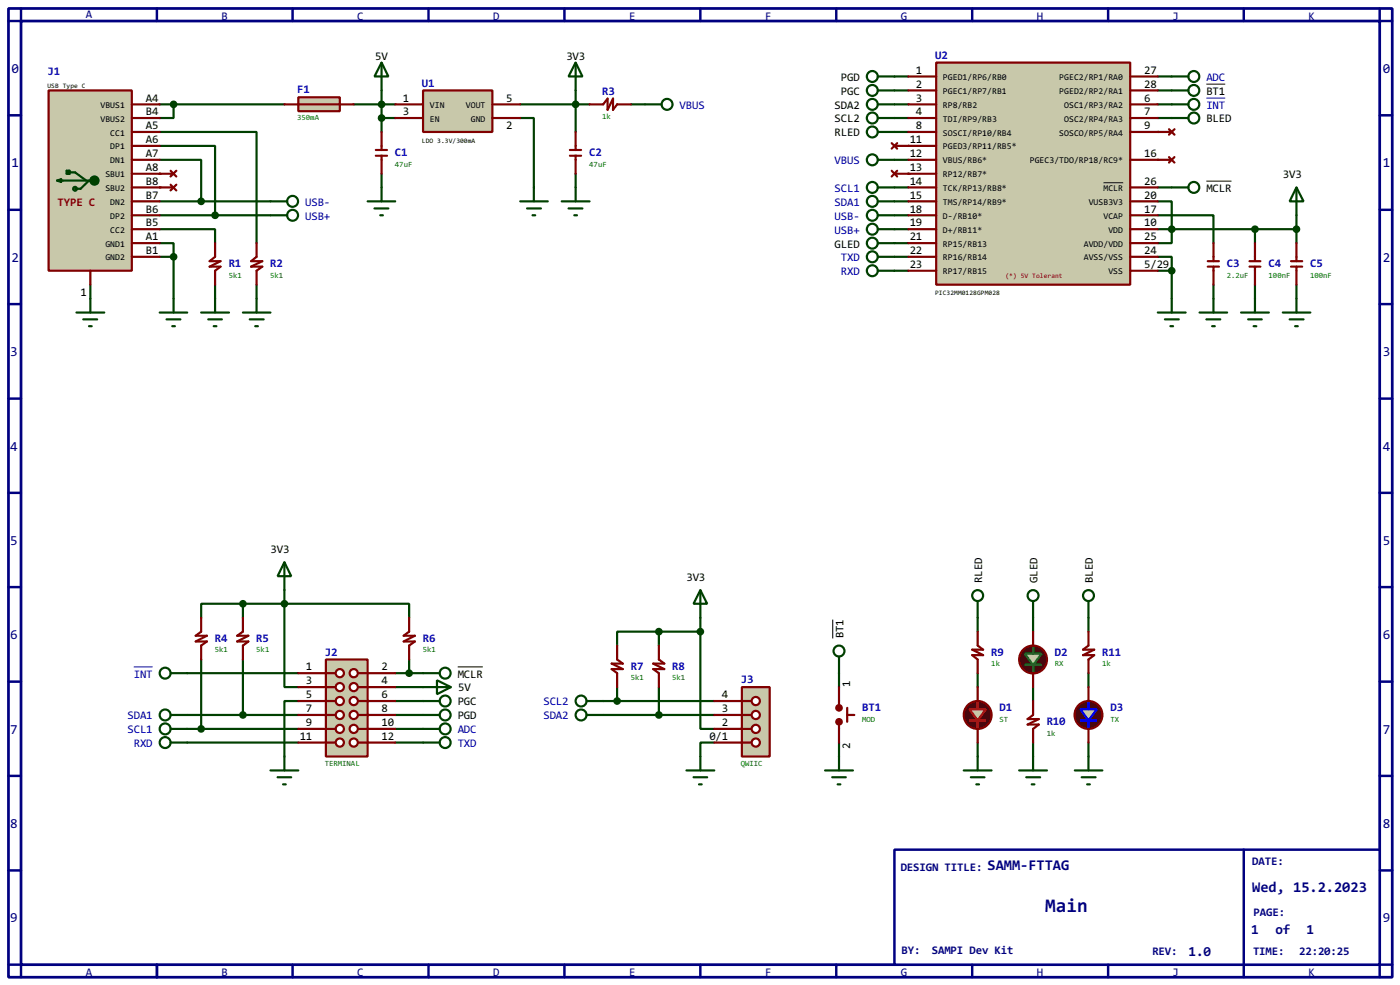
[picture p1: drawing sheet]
<svg xmlns="http://www.w3.org/2000/svg" width="256mm" height="180mm" viewBox="0 0 256 180" stroke-linecap="round" stroke-linejoin="round" font-family="sans-serif">
<path d="M1.6 1.6h253.5v177.3h-253.5zM3.9 3.9h248.9v172.7h-248.9z" fill="none" stroke="#000080" stroke-width=".5"/>
<path d="M3.9 1.6v2.3h-2.3M28.8 1.6v2.3" fill="none" stroke="#000080" stroke-width=".45"/>
<path d="M163.9 155.5h88.9v21.1h-88.9z" fill="#fff" stroke="#000080" stroke-width=".45"/>
<g fill="none" stroke="#000080" stroke-width=".45">
<path d="M53.6 1.6v2.3M78.5 1.6v2.3M103.4 1.6v2.3M128.3 1.6v2.3M153.2 1.6v2.3M178.1 1.6v2.3M203 1.6v2.3M227.9 1.6v2.3M252.8 1.6v2.3h2.3M1.6 21.1h2.3M1.6 38.4h2.3M252.8 21.1h2.3"/>
<path d="M252.8 38.4h2.3M1.6 55.7h2.3M252.8 55.7h2.3M1.6 73h2.3M252.8 73h2.3M1.6 90.2h2.3M252.8 90.2h2.3M1.6 107.5h2.3M252.8 107.5h2.3M1.6 124.8h2.3M252.8 124.8h2.3M1.6 142h2.3"/>
<path d="M1.6 159.3h2.3M227.9 155.5v23.4M252.8 142h2.3M252.8 159.3h2.3M1.6 176.6h2.3v2.3M28.8 176.6v2.3M53.6 176.6v2.3M78.5 176.6v2.3M103.4 176.6v2.3M128.3 176.6v2.3M153.2 176.6v2.3M178.1 176.6v2.3"/>
<path d="M203 176.6v2.3M255.1 176.6h-2.3v2.3"/>
</g>
<path d="M29.3 24.2h17.7v20.3" fill="none" stroke="#004000" stroke-width=".4"/>
<circle cx="29.3" cy="31.8" r=".2" fill="#004000"/>
<path d="M29.3 42h10.1v2.5" fill="none" stroke="#004000" stroke-width=".4"/>
<circle cx="29.3" cy="34.3" r=".2" fill="#004000"/>
<g fill="none" stroke="#004000" stroke-width=".4">
<path d="M29.3 19.1h22.8M31.8 19.1v2.5h-2.5M95.3 19.1h10.2M105.5 16.6v7.6M163.9 19.1h2.5M163.9 14h2.5M163.9 16.6h2.5M212.1 19.1h2.6M29.3 26.7h10.1v12.7M29.3 29.3h7.6v7.6M29.3 39.4h20.3M29.3 36.9h20.3"/>
<path d="M69.9 31.8v2.5M72.4 21.6h-2.5v2.6M95.3 21.6h2.5v12.7M105.5 31.8v2.5M163.9 21.6h2.5M163.9 24.2h2.5M212.1 21.6h2.6M237.5 39.4v5.1M16.6 52.1v2.6M29.3 44.5h2.5v2.5M29.3 47h2.5M31.8 47v7.7"/>
<path d="M39.4 52.1v2.6M47 52.1v2.6M212.1 49.6h2.6v5.1M214.7 42h22.8M222.3 52.1v2.6M229.9 42v2.5M229.9 52.1v2.6M237.5 52.1v2.6M52.1 110.5v15.3h2.6M52.1 110.5h22.9v2.6M52.1 108v2.5M120.7 115.6h-7.6v2.6"/>
<path d="M120.7 115.6v2.6M120.7 115.6h7.6M128.3 115.6v17.8h2.6M128.3 113.1v2.5M179.1 113.1v2.5M189.3 113.1v2.5M199.4 113.1v2.5M34.3 123.2h20.4M34.3 135.9h20.4M54.7 128.3h-2.6v10.2M72.4 128.3h5.1M72.4 130.9h5.1"/>
<path d="M72.4 123.2h5.1M72.4 133.4h5.1M72.4 135.9h5.1M72.4 125.8h5.1M75 120.7v2.5M110.5 128.3h20.4M110.5 130.9h20.4M113.1 125.8v2.5M120.7 125.8v5.1M130.9 135.9h-2.6v2.6M153.7 123.2v2.6M153.7 135.9v2.6"/>
<path d="M179.1 123.2v2.6M179.1 135.9v2.6M189.3 125.8v2.5M189.3 135.9v2.6M199.4 123.2v2.6M199.4 135.9v2.6"/>
</g>
<circle cx="212.1" cy="24.2" r=".2" fill="#004000"/>
<path d="M212.1 42h2.6" fill="none" stroke="#004000" stroke-width=".4"/>
<circle cx="166.4" cy="26.7" r=".2" fill="#004000"/>
<path d="M163.9 29.3h2.5M163.9 34.3h2.5M163.9 36.9h2.5" fill="none" stroke="#004000" stroke-width=".4"/>
<circle cx="212.1" cy="29.3" r=".2" fill="#004000"/>
<g fill="none" stroke="#004000" stroke-width=".4">
<path d="M64.8 19.1h7.6M69.9 16.6v5M105.5 19.1h2.5M115.6 19.1h2.6M212.1 14h2.6M212.1 16.6h2.6M163.9 39.4h2.5M212.1 39.4h10.2v5.1M212.1 36.9h2.6v7.6h-2.6M212.1 34.3h2.6M163.9 42h2.5M163.9 44.5h2.5"/>
<path d="M163.9 47h2.5M163.9 49.6h2.5M212.1 47h2.6v2.6M44.5 110.5h-7.6v2.6M44.5 110.5h7.6M44.5 110.5v2.6M34.3 133.4h20.4M34.3 130.9h20.4M36.9 120.7v12.7M44.5 120.7v10.2"/>
</g>
<circle cx="166.4" cy="31.8" r=".2" fill="#004000"/>
<g fill="none" stroke="#004000" stroke-width=".4">
<path d="M69.9 11.5l1.3 2.5h-2.6zM69.9 11.5v5.1M49.6 36.9h3M49.6 39.4h3"/>
<circle cx="53.6" cy="36.9" r="1"/>
<circle cx="53.6" cy="39.4" r="1"/>
</g>
<path d="M29.3 31.8h2.5M29.3 34.3h2.5M31.3 31.3l1 1M31.3 33.8l1 1.1M32.3 31.3l-1 1M32.3 33.8l-1 1.1M39.4 44.5v2.5l-1 .8h2l-2 1h2l-1 .8v2.5M47 44.5v2.5l-1 .8h2.1l-2.1 1h2.1l-1.1 .8v2.5" fill="none" stroke="#800000" stroke-width=".4"/>
<path d="M8.9 16.6h15.3v33h-15.3z" fill="#c8c8aa" stroke="#800000" stroke-width=".4"/>
<g fill="none" stroke="#004000" stroke-width=".4">
<path d="M105.5 11.5l1.2 2.5h-2.5zM105.5 11.5v5.1M10.5 33.1l.7-.3v.5zM11.2 33.1h6.1M12.2 31.3h.6v.5h-.6zM12.5 31.3v.5M12.8 31.6h1l2 1.5M16.3 33.1l-1.5 1.5h-1M67.4 36.9h5M68.6 38.2h2.6M69.7 39.4h.5M69.9 34.3v2.6"/>
<path d="M95.3 36.9h5.1M96.6 38.2h2.5M97.6 39.4h.5M97.8 34.3v2.6M102.9 36.9h5.1M104.2 38.2h2.5M105.2 39.4h.5M105.5 34.3v2.6M14 57.2h5.1M15.3 58.5h2.5M16.3 59.7h.5M16.6 54.7v2.5"/>
<path d="M29.3 57.2h5M30.5 58.5h2.6M31.6 59.7h.5M31.8 54.7v2.5M36.9 57.2h5.1M38.2 58.5h2.5M39.2 59.7h.5M39.4 54.7v2.5M44.5 57.2h5.1M45.8 58.5h2.5M46.8 59.7h.5M47 54.7v2.5"/>
<circle cx="13.7" cy="34.6" r=".35"/>
<circle cx="17.3" cy="33.1" r=".75"/>
<circle cx="17.3" cy="33.1" r=".5"/>
<circle cx="17.3" cy="33.1" r=".25"/>
</g>
<g fill="none" stroke="#800000" stroke-width=".4">
<path d="M24.2 19.1h5.1M24.2 24.2h5.1M24.2 26.7h5.1M24.2 29.3h5.1M24.2 31.8h5.1M24.2 21.6h5.1M24.2 39.4h5.1M24.2 36.9h5.1M24.2 34.3h5.1M16.6 49.6v2.5M24.2 44.5h5.1M24.2 47h5.1"/>
<path d="M24.2 42h5.1"/>
</g>
<g fill="#004000" stroke="#004000" stroke-width=".4">
<circle cx="31.8" cy="47" r=".5"/>
<circle cx="31.8" cy="19.1" r=".5"/>
<circle cx="39.4" cy="39.4" r=".5"/>
<circle cx="36.8" cy="36.9" r=".5"/>
</g>
<path d="M54.7 17.8h7.6v2.6h-7.6z" fill-rule="evenodd" fill="#c8c8aa" stroke="#800000" stroke-width=".4"/>
<path d="M52.1 19.1h12.7M36.9 113.1v2.5l-1 .8h2l-2 1h2l-1 .8v2.5M44.5 113.1v2.5l-1 .8h2l-2 1h2l-1 .8v2.5M75 113.1v2.5l-1 .8h2l-2 1h2l-1 .8v2.5M113.1 118.2v2.5l1 .8h-2l2 1h-2l1 .7v2.6M120.7 118.2v2.5l1 .8h-2l2 1h-2l1 .7v2.6M153.7 125.8v3.8M153.7 132.1v3.8M155.2 129.6v2.5M155.2 130.9h1.3" fill="none" stroke="#800000" stroke-width=".4"/>
<g fill="none" stroke="#004000" stroke-width=".4">
<path d="M31.3 123.2h3M31.3 135.9h3M31.3 130.9h3M31.3 133.4h3M52.1 138.5v2.5M77.5 123.2h3.1M77.5 135.9h3.1M77.5 130.9h3.1M77.5 133.4h3.1M77.5 128.3h3.1M107.5 130.9h3M107.5 128.3h3"/>
<path d="M153.7 120.2v3M153.7 138.5v2.5M49.6 141h5.1M50.9 142.3h2.5M51.9 143.6h.5M151.2 141h5.1M152.5 142.3h2.5M153.5 143.6h.5"/>
<circle cx="153.7" cy="119.2" r="1"/>
<circle cx="30.2" cy="123.2" r="1"/>
<circle cx="30.2" cy="135.9" r="1"/>
<circle cx="30.2" cy="133.4" r="1"/>
<circle cx="30.2" cy="130.9" r="1"/>
<circle cx="81.5" cy="128.3" r="1"/>
<circle cx="81.5" cy="133.4" r="1"/>
<circle cx="81.5" cy="130.9" r="1"/>
<circle cx="81.5" cy="135.9" r="1"/>
<circle cx="81.5" cy="123.2" r="1"/>
<circle cx="106.4" cy="128.3" r="1"/>
<circle cx="106.4" cy="130.9" r="1"/>
</g>
<path d="M24.5 122.1h3.5" fill="none" stroke="#0000c0" stroke-width=".18"/>
<g fill="#800000" stroke="#800000" stroke-width=".4">
<circle cx="153.7" cy="129.6" r=".5"/>
<circle cx="153.7" cy="132.1" r=".5"/>
</g>
<path d="M152.6 113.4v3.5M83.9 122.1h4.6" fill="none" stroke="#000" stroke-width=".18"/>
<path d="M135.9 125.8h5.1v12.7h-5.1z" fill="#c8c8aa" stroke="#800000" stroke-width=".4"/>
<path d="M135.9 135.9h1.8" fill="none" stroke="#800000" stroke-width=".4"/>
<circle cx="138.4" cy="135.9" r=".75" fill="#feffff" stroke="#800000" stroke-width=".4"/>
<path d="M135.9 133.4h1.8" fill="none" stroke="#800000" stroke-width=".4"/>
<circle cx="138.4" cy="133.4" r=".75" fill="#feffff" stroke="#800000" stroke-width=".4"/>
<path d="M135.9 130.9h1.8" fill="none" stroke="#800000" stroke-width=".4"/>
<circle cx="138.4" cy="130.9" r=".75" fill="#feffff" stroke="#800000" stroke-width=".4"/>
<path d="M135.9 128.3h1.8" fill="none" stroke="#800000" stroke-width=".4"/>
<circle cx="138.4" cy="128.3" r=".75" fill="#feffff" stroke="#800000" stroke-width=".4"/>
<g fill="none" stroke="#800000" stroke-width=".4">
<path d="M221.3 47.8h2M221.3 48.8h2M222.3 44.5v3.3M222.3 48.8v3.3M228.9 47.8h2M228.9 48.8h2M229.9 44.5v3.3M229.9 48.8v3.3M236.5 47.8h2.1M236.5 48.8h2.1M237.5 44.5v3.3M237.5 48.8v3.3"/>
<path d="M130.9 135.9h5M130.9 133.4h5M130.9 130.9h5M130.9 128.3h5"/>
</g>
<g fill="#004000" stroke="#004000" stroke-width=".4">
<circle cx="113" cy="128.3" r=".5"/>
<circle cx="120.7" cy="130.9" r=".5"/>
<circle cx="120.7" cy="115.6" r=".5"/>
<circle cx="128.3" cy="115.6" r=".5"/>
<circle cx="214.6" cy="49.6" r=".5"/>
<circle cx="214.6" cy="42" r=".5"/>
<circle cx="237.5" cy="42" r=".5"/>
<circle cx="229.9" cy="42" r=".5"/>
</g>
<g fill="none" stroke="#004000" stroke-width=".4">
<path d="M160.8 16.6h3.1M160.8 19.1h3.1M160.8 14h3.1M214.7 16.6h3M214.7 19.1h3M214.7 14h3M160.8 39.4h3.1M160.8 29.3h3.1M160.8 36.9h3.1M160.8 34.3h3.1M160.8 21.6h3.1M214.7 34.3h3"/>
<path d="M237.5 34.3l1.3 2.6h-2.5zM237.5 34.3v5.1M160.8 42h3.1M160.8 47h3.1M160.8 49.6h3.1M212.1 57.2h5.1M213.4 58.5h2.6M214.4 59.7h.5M214.7 54.7v2.5M219.8 57.2h5M221 58.5h2.6M222.1 59.7h.5"/>
<path d="M222.3 54.7v2.5M227.4 57.2h5.1M228.7 58.5h2.5M229.7 59.7h.5M229.9 54.7v2.5M235 57.2h5.1M236.3 58.5h2.5M237.3 59.7h.5M237.5 54.7v2.5M52.1 102.9l1.3 2.6h-2.5zM52.1 102.9v5.1M128.3 108l1.3 2.5h-2.5z"/>
<path d="M128.3 108v5.1M128.3 138.5v2.5M179.1 138.5v2.5M189.3 138.5v2.5M199.4 138.5v2.5M125.8 141h5.1M127.1 142.3h2.5M128.1 143.6h.5M176.6 141h5.1M177.9 142.3h2.5M178.9 143.6h.5M186.7 141h5.1"/>
<path d="M188 142.3h2.6M189 143.6h.5M196.9 141h5.1M198.2 142.3h2.5M199.2 143.6h.5"/>
<circle cx="159.8" cy="14" r="1"/>
<circle cx="159.8" cy="16.6" r="1"/>
<circle cx="159.8" cy="19.1" r="1"/>
<circle cx="218.7" cy="14" r="1"/>
<circle cx="218.7" cy="16.6" r="1"/>
<circle cx="218.7" cy="19.1" r="1"/>
<circle cx="159.8" cy="39.4" r="1"/>
<circle cx="159.8" cy="29.3" r="1"/>
<circle cx="159.8" cy="36.9" r="1"/>
<circle cx="159.8" cy="34.3" r="1"/>
<circle cx="159.8" cy="21.6" r="1"/>
<circle cx="218.7" cy="34.3" r="1"/>
<circle cx="159.8" cy="49.6" r="1"/>
<circle cx="159.8" cy="42" r="1"/>
<circle cx="159.8" cy="47" r="1"/>
</g>
<path d="M221 15.4h3.5M221 33.2h4.6" fill="none" stroke="#000" stroke-width=".18"/>
<path d="M221 18h3.5" fill="none" stroke="#0000c0" stroke-width=".18"/>
<circle cx="179.1" cy="130.9" r="2.55" fill="#400000" stroke="#800000" stroke-width=".4"/>
<path d="M177.6 129.8h1.5v-1.2v1.2h1.5l-1.5 2.1h1.5h-3h1.5v1.3v-1.3z" fill-rule="evenodd" fill="#c8c8aa" stroke="#f00" stroke-width=".4"/>
<path d="M179.1 125.8v2.5M179.1 133.4v2.5" fill="none" stroke="#800000" stroke-width=".4"/>
<circle cx="189.2" cy="120.7" r="2.55" fill="#400000" stroke="#800000" stroke-width=".4"/>
<path d="M187.8 119.7h1.5v-1.3v1.3h1.5l-1.5 2h1.5h-3h1.5v1.3v-1.3z" fill-rule="evenodd" fill="#c8c8aa" stroke="#00c000" stroke-width=".4"/>
<path d="M189.3 115.6v2.6M189.3 123.2v2.6" fill="none" stroke="#800000" stroke-width=".4"/>
<circle cx="199.4" cy="130.9" r="2.55" fill="#400000" stroke="#800000" stroke-width=".4"/>
<path d="M197.9 129.8h1.5v-1.2v1.2h1.6l-1.6 2.1h1.6h-3.1h1.5v1.3v-1.3z" fill-rule="evenodd" fill="#c8c8aa" stroke="#00f" stroke-width=".4"/>
<path d="M179.1 115.6v2.6l1 .7h-2l2 1h-2l1 .8v2.5M199.4 115.6v2.6l-1 .7h2.1l-2.1 1h2.1l-1.1 .8v2.5M189.3 128.3v2.6l-1 .7h2l-2 1h2l-1 .8v2.5M199.4 125.8v2.5M199.4 133.4v2.5" fill="none" stroke="#800000" stroke-width=".4"/>
<g fill="none" stroke="#004000" stroke-width=".4">
<path d="M160.8 24.2h3.1M214.7 21.6h3M160.8 44.5h3.1M179.1 110v3.1M189.3 110v3.1M199.4 110v3.1"/>
<circle cx="159.8" cy="24.2" r="1"/>
<circle cx="218.7" cy="21.6" r="1"/>
<circle cx="159.8" cy="44.5" r="1"/>
<circle cx="179.1" cy="109" r="1"/>
<circle cx="189.2" cy="109" r="1"/>
<circle cx="199.4" cy="109" r="1"/>
</g>
<path d="M59.7 120.7h7.7v17.8h-7.7z" fill="#c8c8aa" stroke="#800000" stroke-width=".4"/>
<path d="M59.7 123.2h1.8" fill="none" stroke="#800000" stroke-width=".4"/>
<circle cx="62.2" cy="123.2" r=".75" fill="#feffff" stroke="#800000" stroke-width=".4"/>
<path d="M59.7 125.8h1.8" fill="none" stroke="#800000" stroke-width=".4"/>
<circle cx="62.2" cy="125.8" r=".75" fill="#feffff" stroke="#800000" stroke-width=".4"/>
<path d="M59.7 128.3h1.8" fill="none" stroke="#800000" stroke-width=".4"/>
<circle cx="62.2" cy="128.3" r=".75" fill="#feffff" stroke="#800000" stroke-width=".4"/>
<path d="M59.7 130.9h1.8" fill="none" stroke="#800000" stroke-width=".4"/>
<circle cx="62.2" cy="130.9" r=".75" fill="#feffff" stroke="#800000" stroke-width=".4"/>
<path d="M65.6 123.2h1.8" fill="none" stroke="#800000" stroke-width=".4"/>
<circle cx="64.8" cy="123.2" r=".75" fill="#feffff" stroke="#800000" stroke-width=".4"/>
<path d="M65.6 125.8h1.8" fill="none" stroke="#800000" stroke-width=".4"/>
<circle cx="64.8" cy="125.8" r=".75" fill="#feffff" stroke="#800000" stroke-width=".4"/>
<path d="M65.6 128.3h1.8" fill="none" stroke="#800000" stroke-width=".4"/>
<circle cx="64.8" cy="128.3" r=".75" fill="#feffff" stroke="#800000" stroke-width=".4"/>
<path d="M65.6 130.9h1.8" fill="none" stroke="#800000" stroke-width=".4"/>
<circle cx="64.8" cy="130.9" r=".75" fill="#feffff" stroke="#800000" stroke-width=".4"/>
<path d="M59.7 133.4h1.8" fill="none" stroke="#800000" stroke-width=".4"/>
<circle cx="62.2" cy="133.4" r=".75" fill="#feffff" stroke="#800000" stroke-width=".4"/>
<path d="M59.7 135.9h1.8" fill="none" stroke="#800000" stroke-width=".4"/>
<circle cx="62.2" cy="135.9" r=".75" fill="#feffff" stroke="#800000" stroke-width=".4"/>
<path d="M65.6 133.4h1.8" fill="none" stroke="#800000" stroke-width=".4"/>
<circle cx="64.8" cy="133.4" r=".75" fill="#feffff" stroke="#800000" stroke-width=".4"/>
<path d="M65.6 135.9h1.8" fill="none" stroke="#800000" stroke-width=".4"/>
<circle cx="64.8" cy="135.9" r=".75" fill="#feffff" stroke="#800000" stroke-width=".4"/>
<path d="M54.7 123.2h5M54.7 125.8h5M54.7 130.9h5M54.7 128.3h5M54.7 133.4h5M54.7 135.9h5M67.4 123.2h5M67.4 125.8h5M67.4 130.9h5M67.4 128.3h5M67.4 133.4h5M67.4 135.9h5" fill="none" stroke="#800000" stroke-width=".4"/>
<g fill="#004000" stroke="#004000" stroke-width=".4">
<circle cx="74.9" cy="123.2" r=".5"/>
<circle cx="52.1" cy="110.5" r=".5"/>
</g>
<path d="M77.5 125.8h5.1M80.1 124.5l2.5 1.3-2.5 1.3z" fill="none" stroke="#004000" stroke-width=".4"/>
<path d="M77.5 16.6h12.7v7.6h-12.7z" fill-rule="evenodd" fill="#c8c8aa" stroke="#800000" stroke-width=".4"/>
<g fill="none" stroke="#800000" stroke-width=".4">
<path d="M72.4 19.1h5.1M90.2 19.1h5.1M108 19.1h2.5l.8-1v2l1-2v2l.8-1h2.5M68.9 27.5h2M68.9 28.5h2M69.9 24.2v3.3M69.9 28.5v3.3M72.4 21.6h5.1M90.2 21.6h5.1M104.4 27.5h2.1M104.4 28.5h2.1M105.5 24.2v3.3"/>
<path d="M105.5 28.5v3.3M163.4 26.2l1 1M163.4 31.3l1 1M163.9 26.7h2.5M163.9 31.8h2.5M164.4 26.2l-1 1M164.4 31.3l-1 1M212.1 29.3h2.6M212.1 24.2h2.6M214.2 28.8l1 1M214.2 23.7l1 1M215.2 28.8l-1 1"/>
<path d="M215.2 23.7l-1 1"/>
</g>
<g fill="#004000" stroke="#004000" stroke-width=".4">
<circle cx="105.4" cy="19.1" r=".5"/>
<circle cx="69.9" cy="21.6" r=".5"/>
<circle cx="36.8" cy="133.4" r=".5"/>
<circle cx="44.5" cy="110.5" r=".5"/>
<circle cx="44.5" cy="130.9" r=".5"/>
<circle cx="69.9" cy="19.1" r=".5"/>
</g>
<g fill="none" stroke="#004000" stroke-width=".4">
<path d="M118.2 19.1h3"/>
<circle cx="122.2" cy="19.1" r="1"/>
</g>
<path d="M171.5 11.5h35.6v40.6h-35.6z" fill="#c8c8aa" stroke="#800000" stroke-width=".4"/>
<g fill="none" stroke="#800000" stroke-width=".4">
<path d="M166.4 14h5.1M166.4 16.6h5.1M166.4 19.1h5.1M207.1 14h5M207.1 16.6h5M207.1 19.1h5M166.4 21.6h5.1M166.4 24.2h5.1M166.4 26.7h5.1M166.4 29.3h5.1M166.4 31.8h5.1M166.4 34.3h5.1"/>
<path d="M166.4 36.9h5.1M166.4 39.4h5.1M207.1 21.6h5M207.1 24.2h5M207.1 29.3h5M207.1 34.3h5M207.1 36.9h5M207.1 39.4h5M166.4 49.6h5.1M166.4 42h5.1M166.4 44.5h5.1M166.4 47h5.1"/>
<path d="M207.1 49.6h5M207.1 42h5M207.1 44.5h5M207.1 47h5"/>
</g>
<path d="M202.2 33.5h3.6" fill="none" stroke="#000" stroke-width=".18"/>
<text font-size="4.2" fill="#000080" x="191.5" y="167">Main</text>
<g font-size="3.2" fill="#000080">
<text x="180.9" y="159.3">SAMM-FTTAG</text>
<text x="229.4" y="163.2">Wed, 15.2.2023</text>
</g>
<g font-size="3" fill="#000080">
<text x="2.1" y="13.4">0</text>
<text x="253.4" y="13.4">0</text>
<text x="2.1" y="30.7">1</text>
<text x="253.4" y="30.7">1</text>
<text x="2.1" y="47.9">2</text>
<text x="253.4" y="47.9">2</text>
<text x="1.9" y="65.2">3</text>
<text x="253.4" y="65.2">3</text>
<text x="1.9" y="82.5">4</text>
<text x="253.4" y="82.5">4</text>
<text x="1.9" y="99.8">5</text>
<text x="253.4" y="99.8">5</text>
<text x="1.9" y="117">6</text>
<text x="253.4" y="117">6</text>
<text x="1.9" y="134.3">7</text>
<text x="253.4" y="134.3">7</text>
<text x="1.9" y="151.6">8</text>
<text x="253.4" y="151.6">8</text>
<text x="1.9" y="168.8">9</text>
<text x="229.2" y="170.9">1</text>
<text x="233.7" y="170.9">of</text>
<text x="239.4" y="170.9">1</text>
<text x="253.4" y="168.8">9</text>
<text x="217.8" y="174.9">1.0</text>
</g>
<g font-size="2.5" fill="#000080">
<text x="15.7" y="3.4">A</text>
<text x="40.6" y="3.6">B</text>
<text x="65.5" y="3.6">C</text>
<text x="90.4" y="3.6">D</text>
<text x="115.3" y="3.6">E</text>
<text x="140.2" y="3.6">F</text>
<text x="165.1" y="3.6">G</text>
<text x="190" y="3.6">H</text>
<text x="214.8" y="3.6">J</text>
<text x="239.7" y="3.6">K</text>
<text x="165" y="159.4">DESIGN TITLE:</text>
<text x="229.4" y="158.3">DATE:</text>
<text x="229.7" y="167.7">PAGE:</text>
<text x="15.7" y="178.7">A</text>
<text x="40.6" y="178.7">B</text>
<text x="65.5" y="178.7">C</text>
<text x="90.4" y="178.7">D</text>
<text x="115.3" y="178.7">E</text>
<text x="140.2" y="178.7">F</text>
<text x="165.1" y="178.7">G</text>
<text x="165.2" y="174.6">BY:</text>
<text x="170.7" y="174.6">SAMPI Dev Kit</text>
<text x="190" y="178.7">H</text>
<text x="211.1" y="174.8">REV:</text>
<text x="214.8" y="178.7">J</text>
<text x="229.6" y="174.8">TIME:</text>
<text x="238" y="174.8">22:20:25</text>
<text x="239.7" y="178.7">K</text>
</g>
<g font-size="2.5">
<text x="68.8" y="11">5V</text>
<text x="103.8" y="11">3V3</text>
<text x="154.1" y="14.8">PGD</text>
<text x="154.1" y="17.3">PGC</text>
<text x="167.8" y="13.5">1</text>
<text x="167.8" y="16.1">2</text>
<text x="209.6" y="13.5">27</text>
<text x="209.6" y="16.1">28</text>
<text x="221" y="17.3">BT1</text>
<text x="26.7" y="18.6">A4</text>
<text x="26.7" y="23.6">A5</text>
<text x="26.7" y="21.1">B4</text>
<text x="73.8" y="18.6">1</text>
<text x="73.8" y="21.1">3</text>
<text x="92.8" y="23.6">2</text>
<text x="92.8" y="18.6">5</text>
<text x="152.9" y="22.4">SCL2</text>
<text x="152.9" y="19.9">SDA2</text>
<text x="167.8" y="18.6">3</text>
<text x="167.8" y="21.1">4</text>
<text x="167.8" y="23.6">8</text>
<text x="209.6" y="18.6">6</text>
<text x="209.6" y="21.1">7</text>
<text x="209.6" y="23.6">9</text>
<text x="221" y="22.4">BLED</text>
<text x="26.7" y="26.2">A6</text>
<text x="26.7" y="28.8">A7</text>
<text x="152.9" y="25">RLED</text>
<text x="166.7" y="26.2">11</text>
<text x="166.7" y="28.8">12</text>
<text x="209.6" y="28.8">16</text>
<text x="26.7" y="31.3">A8</text>
<text x="26.7" y="33.8">B8</text>
<text x="166.7" y="31.3">13</text>
<text x="166.7" y="33.8">14</text>
<text x="209.6" y="33.8">26</text>
<text x="221" y="35.1">MCLR</text>
<text x="235" y="32.6">3V3</text>
<text x="26.7" y="41.5">B5</text>
<text x="26.7" y="38.9">B6</text>
<text x="26.7" y="36.3">B7</text>
<text x="166.7" y="36.3">15</text>
<text x="166.7" y="38.9">18</text>
<text x="166.7" y="41.5">19</text>
<text x="209.6" y="41.5">10</text>
<text x="209.6" y="38.9">17</text>
<text x="209.6" y="36.3">20</text>
<text x="26.7" y="44">A1</text>
<text x="26.7" y="46.5">B1</text>
<text x="152.9" y="45.3">GLED</text>
<text x="166.7" y="44">21</text>
<text x="166.7" y="46.5">22</text>
<text x="209.6" y="46.5">24</text>
<text x="209.6" y="44">25</text>
<text x="166.7" y="49">23</text>
<text x="209.6" y="49">5/29</text>
<text x="14.8" y="54.2">1</text>
<text x="49.6" y="101.2">3V3</text>
<text x="125.8" y="106.3">3V3</text>
<text x="179.9" y="106.7" transform="rotate(-90 179.9 106.7)">RLED</text>
<text x="190.1" y="106.7" transform="rotate(-90 190.1 106.7)">GLED</text>
<text x="200.2" y="106.7" transform="rotate(-90 200.2 106.7)">BLED</text>
<text x="154.5" y="116.9" transform="rotate(-90 154.5 116.9)">BT1</text>
<text x="56.1" y="122.7">1</text>
<text x="56.1" y="125.3">3</text>
<text x="69.9" y="122.7">2</text>
<text x="69.9" y="125.3">4</text>
<text x="83.9" y="124">MCLR</text>
<text x="155.8" y="125.8" transform="rotate(-90 155.8 125.8)">1</text>
<text x="56.1" y="130.4">7</text>
<text x="56.1" y="127.8">5</text>
<text x="69.9" y="130.4">8</text>
<text x="69.9" y="127.8">6</text>
<text x="83.9" y="131.7">PGD</text>
<text x="83.9" y="129.1">PGC</text>
<text x="84" y="126.6">5V</text>
<text x="132.3" y="130.4">3</text>
<text x="132.3" y="127.8">4</text>
<text x="54.9" y="135.4">11</text>
<text x="56.1" y="132.9">9</text>
<text x="69.9" y="132.9">10</text>
<text x="69.9" y="135.4">12</text>
<text x="130" y="135.4">0/1</text>
<text x="132.3" y="132.9">2</text>
<text x="155.8" y="137.1" transform="rotate(-90 155.8 137.1)">2</text>
</g>
<g font-size="2.5" fill="#0000c0">
<text x="171.3" y="10.8">U2</text>
<text x="8.7" y="13.8">J1</text>
<text x="54.5" y="17.1">F1</text>
<text x="77.3" y="15.9">U1</text>
<text x="110.3" y="17.3">R3</text>
<text x="221" y="14.8">ADC</text>
<text x="124.5" y="19.9">VBUS</text>
<text x="221" y="19.9">INT</text>
<text x="72.4" y="28.6">C1</text>
<text x="107.9" y="28.6">C2</text>
<text x="152.9" y="30">VBUS</text>
<text x="152.9" y="35.1">SCL1</text>
<text x="55.9" y="37.7">USB-</text>
<text x="55.9" y="40.2">USB+</text>
<text x="152.9" y="40.2">USB-</text>
<text x="152.9" y="37.7">SDA1</text>
<text x="152.9" y="42.7">USB+</text>
<text x="154.1" y="47.8">TXD</text>
<text x="41.9" y="48.9">R1</text>
<text x="49.5" y="48.9">R2</text>
<text x="154.1" y="50.4">RXD</text>
<text x="224.8" y="48.9">C3</text>
<text x="232.4" y="48.9">C4</text>
<text x="240" y="48.9">C5</text>
<text x="39.4" y="117.5">R4</text>
<text x="47" y="117.5">R5</text>
<text x="77.5" y="117.5">R6</text>
<text x="24.5" y="124">INT</text>
<text x="59.5" y="120">J2</text>
<text x="115.6" y="122.6">R7</text>
<text x="123.2" y="122.6">R8</text>
<text x="135.7" y="125.1">J3</text>
<text x="181.6" y="120">R9</text>
<text x="193.3" y="120">D2</text>
<text x="201.9" y="120">R11</text>
<text x="23.4" y="131.7">SDA1</text>
<text x="99.6" y="131.7">SDA2</text>
<text x="99.6" y="129.1">SCL2</text>
<text x="158" y="130.2">BT1</text>
<text x="183.1" y="130.2">D1</text>
<text x="203.5" y="130.2">D3</text>
<text x="23.4" y="134.2">SCL1</text>
<text x="24.5" y="136.7">RXD</text>
<text x="83.9" y="136.7">TXD</text>
<text x="83.9" y="134.2">ADC</text>
<text x="191.8" y="132.7">R10</text>
</g>
<text font-size="2.5" fill="#800000" x="10.6" y="37.7">TYPE C</text>
<g font-size="1.9">
<text x="172.8" y="14.6">PGED1/RP6/RB0</text>
<text x="172.8" y="17.2">PGEC1/RP7/RB1</text>
<text x="194.1" y="14.6">PGEC2/RP1/RA0</text>
<text x="194.1" y="17.2">PGED2/RP2/RA1</text>
<text x="18.4" y="19.8">VBUS1</text>
<text x="18.4" y="22.2">VBUS2</text>
<text x="78.8" y="19.8">VIN</text>
<text x="78.8" y="22.2">EN</text>
<text x="85.4" y="19.8">VOUT</text>
<text x="86.3" y="22.2">GND</text>
<text x="172.8" y="19.8">RP8/RB2</text>
<text x="172.8" y="22.2">TDI/RP9/RB3</text>
<text x="195" y="19.8">OSC1/RP3/RA2</text>
<text x="195" y="22.2">OSC2/RP4/RA3</text>
<text x="20.2" y="24.8">CC1</text>
<text x="20.2" y="27.3">DP1</text>
<text x="20.2" y="29.9">DN1</text>
<text x="172.8" y="24.8">SOSCI/RP10/RB4</text>
<text x="172.8" y="27.3">PGED3/RP11/RB5*</text>
<text x="172.8" y="29.9">VBUS/RB6*</text>
<text x="188.7" y="29.9">PGEC3/TDO/RP18/RC9*</text>
<text x="194.1" y="24.8">SOSCO/RP5/RA4</text>
<text x="19.3" y="32.5">SBU1</text>
<text x="19.3" y="34.9">SBU2</text>
<text x="172.8" y="32.5">RP12/RB7*</text>
<text x="172.8" y="34.9">TCK/RP13/RB8*</text>
<text x="202.1" y="34.9">MCLR</text>
<text x="20.2" y="40">DP2</text>
<text x="20.2" y="37.5">DN2</text>
<text x="172.8" y="37.5">TMS/RP14/RB9*</text>
<text x="172.8" y="40">D-/RB10*</text>
<text x="199.5" y="37.5">VUSB3V3</text>
<text x="202.1" y="40">VCAP</text>
<text x="19.3" y="45.2">GND1</text>
<text x="19.3" y="47.6">GND2</text>
<text x="20.2" y="42.6">CC2</text>
<text x="172.8" y="42.6">D+/RB11*</text>
<text x="172.8" y="45.2">RP15/RB13</text>
<text x="172.8" y="47.6">RP16/RB14</text>
<text x="198.6" y="47.6">AVSS/VSS</text>
<text x="198.6" y="45.2">AVDD/VDD</text>
<text x="203.1" y="42.6">VDD</text>
<text x="172.8" y="50.2">RP17/RB15</text>
<text x="203.1" y="50.2">VSS</text>
</g>
<g font-size="1.7" fill="#008000">
<text x="54.5" y="22">350mA</text>
<text x="110.3" y="21.7">1k</text>
<text x="72.4" y="30.5">47uF</text>
<text x="107.9" y="30.5">47uF</text>
<text x="41.9" y="50.8">5k1</text>
<text x="49.5" y="50.8">5k1</text>
<text x="224.8" y="50.8">2.2uF</text>
<text x="232.4" y="50.8">100nF</text>
<text x="240" y="50.8">100nF</text>
<text x="39.4" y="119.4">5k1</text>
<text x="47" y="119.4">5k1</text>
<text x="77.5" y="119.4">5k1</text>
<text x="115.6" y="124.5">5k1</text>
<text x="123.2" y="124.5">5k1</text>
<text x="181.6" y="122">1k</text>
<text x="193.3" y="122">RX</text>
<text x="201.9" y="122">1k</text>
<text x="158" y="132.1">MOD</text>
<text x="183.1" y="132.1">ST</text>
<text x="191.8" y="134.7">1k</text>
<text x="203.5" y="132.1">TX</text>
<text x="59.5" y="140.1">TERMINAL</text>
<text x="135.7" y="140.1">QWIIC</text>
</g>
<g font-size="1.5">
<text x="8.7" y="16.1">USB Type C</text>
<text x="77.3" y="26.1">LDO 3.3V/300mA</text>
<text x="171.3" y="54">PIC32MM0128GPM028</text>
</g>
<text font-size="1.5" fill="#800000" x="184.2" y="50.8">(*) 5V Tolerant</text>
</svg>
